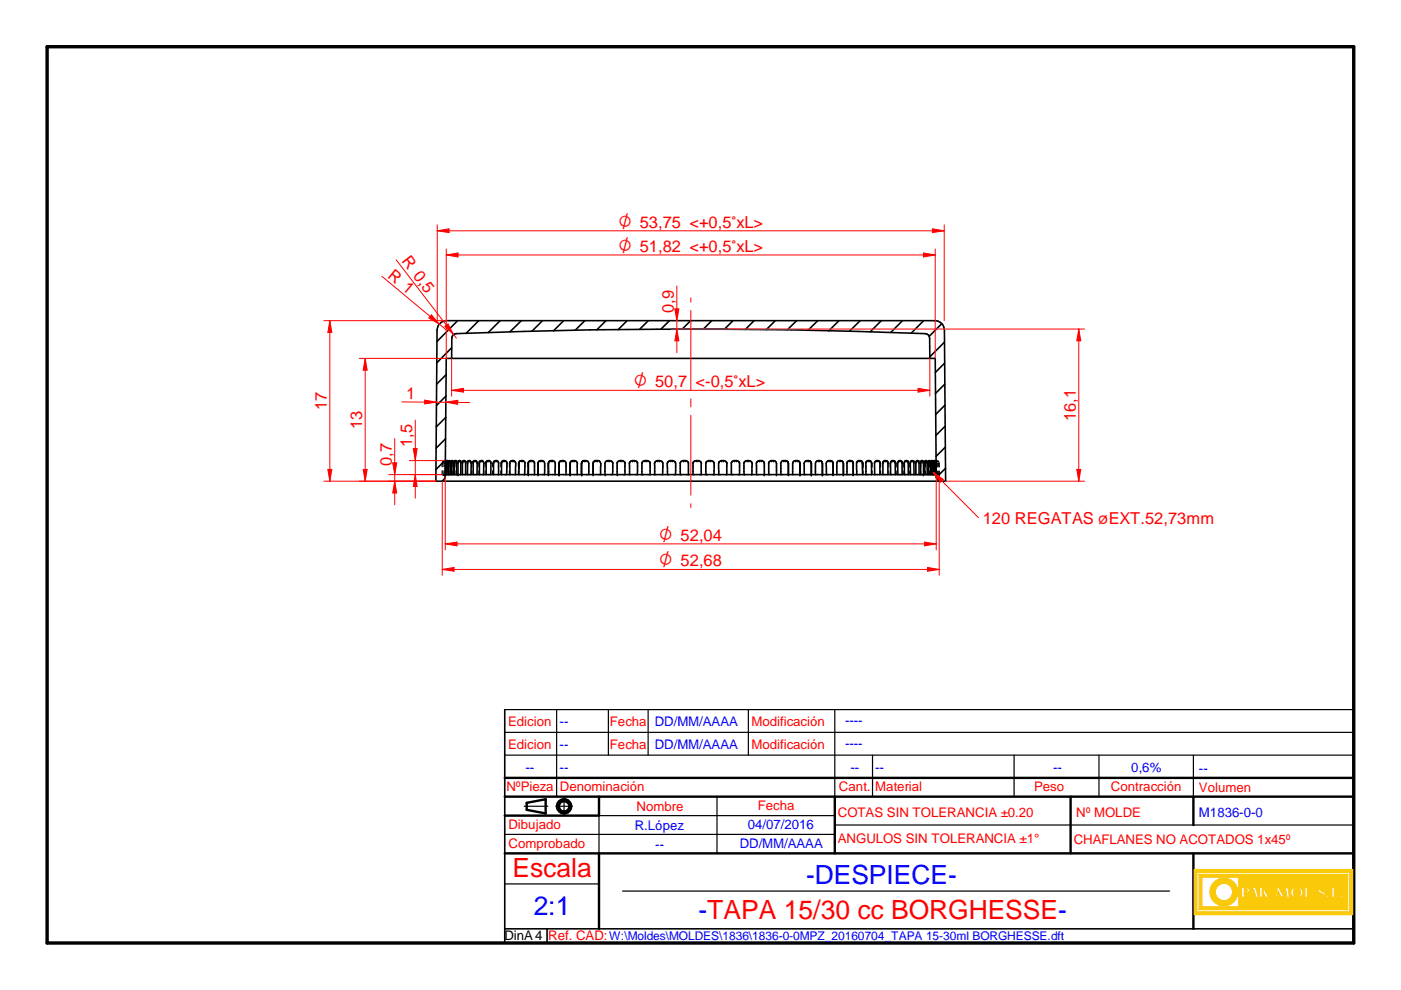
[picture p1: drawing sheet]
<svg xmlns="http://www.w3.org/2000/svg" width="297mm" height="210mm" viewBox="0 0 297 210" stroke-linecap="round" stroke-linejoin="round" font-family="sans-serif">
<path d="M10 9.9h277v190h-277z" fill="none" stroke="#000" stroke-width=".72"/>
<g fill="none" stroke="#000" stroke-width=".51">
<path d="M107 172.9h20M107 164.9h180M107 168.9h180M111.7 170.2v1.5M115.7 169.5v3M227 168.9v12M107 180.9h180M253 180.9v16"/>
<circle cx="119.6" cy="171" r="1.51"/>
<circle cx="119.6" cy="171" r="1.13"/>
</g>
<path d="M107 150.5v49.4h180v-49.4M107 196.9h180M116 196.9v3" fill="none" stroke="#000" stroke-width=".34"/>
<g fill="none" stroke="#000" stroke-width=".25">
<path d="M118 150.5v18.4M107 176.9h70M111.2 170.9h5M117.9 170.9h3.4M119.6 169.2v3.5M127 172.9v8M152 168.9v12M185 160.1v8.8M215 160.1v8.8M233 160.1v8.8M253 160.1v8.8M107 187.4h20"/>
<path d="M132 188.9h116"/>
</g>
<g fill="#faca0a">
<path d="M253.2 184.4v9.5h33.6v-9.5zM253.7 184.9h32.5v8.5h-32.5z" fill-rule="evenodd"/>
<path d="M254.3 185.4v7.4h31.4v-7.4zM281.1 190a.3 .3 0 0 1 .6 0 .3 .3 0 0 1-.6 0zM282.3 188.1h.7v2h.9v.2h-1.6zM284.1 190a.3 .3 0 0 1 .6 0 .3 .3 0 0 1-.6 0zM254.8 185.9h7.9v6.4h-7.9zM263.2 188.1h1.2a.67 .67 0 0 1 .6 .8 .67 .67 0 0 1-.8 .5h-.3v.9h-.7zM265.6 188.1h.6l.7 2.2h-.7l-.1-.5h-.7l-.1 .5h-.3zM267 188.1h.7v1l.8-1h.3l-.6 .7 .8 1.5h-.7l-.5-1-.1 .1v.9h-.7zM269.2 189h.8v.3h-.8zM270.8 188.1h.3l.8 1.5 .9-1.5h.3l.3 2.2h-.6l-.1-1.4-.8 1.4h-.3l-.6-1.3-.2 1.3h-.4zM273.9 188.4a1.3 1.3 0 0 1 1.8-.2 1.3 1.3 0 0 1 .3 1.8 1.35 1.35 0 0 1-1.6 .3 1.35 1.35 0 0 1-.7-1.5zM276.6 188.1h.6v2h1v.2h-1.6zM279.5 188.3a.77 .77 0 0 1 .8-.3 .77 .77 0 0 1 .6 .7l-.3 .1a.39 .39 0 0 0-.3-.6 .39 .39 0 0 0-.4 .4l.1 .1a.98 .98 0 0 1 .9 1.3 .81 .81 0 0 1-.9 .4 .81 .81 0 0 1-.6-.8l.3-.1v.4l.2 .2a.39 .39 0 0 0 .4 0 .39 .39 0 0 0 .2-.4l-.1-.1a.91 .91 0 0 1-.9-1.3z" fill-rule="evenodd"/>
</g>
<path d="M263.2 188.1h1.2a.67 .67 0 0 1 .6 .8 .67 .67 0 0 1-.8 .5h-.3v.9h-.7zM265.6 188.1h.6l.7 2.2h-.7l-.1-.5h-.7l-.1 .5h-.3zM267 188.1h.7v1l.8-1h.3l-.6 .7 .8 1.5h-.7l-.5-1-.1 .1v.9h-.7zM270.8 188.1h.3l.8 1.5 .9-1.5h.3l.3 2.2h-.6l-.1-1.4-.8 1.4h-.3l-.6-1.3-.2 1.3h-.4zM273.9 188.4a1.3 1.3 0 0 1 1.8-.2 1.3 1.3 0 0 1 .3 1.8 1.35 1.35 0 0 1-1.6 .3 1.35 1.35 0 0 1-.7-1.5zM280.2 188l-.5 .2-.3 .5" fill="none" stroke="#faca0a" stroke-width=".34"/>
<circle cx="280.2" cy="188" r=".17" fill="#faca0a"/>
<path d="M280.2 188l.5 .2 .2 .4-.3 .2-.1-.5h-.5l-.1 .3 .3 .2" fill="none" stroke="#faca0a" stroke-width=".34"/>
<circle cx="280.2" cy="188.8" r=".17" fill="#faca0a"/>
<path d="M280.2 188.8a.77 .77 0 0 1 .7 .5 .77 .77 0 0 1-.1 .8" fill="none" stroke="#faca0a" stroke-width=".34"/>
<circle cx="280.8" cy="190.2" r=".17" fill="#faca0a"/>
<path d="M279.7 189.7v-.2l-.3 .1a.81 .81 0 0 0 .5 .7 .81 .81 0 0 0 .9-.1" fill="none" stroke="#faca0a" stroke-width=".34"/>
<circle cx="279.7" cy="189.7" r=".17" fill="#faca0a"/>
<path d="M279.7 189.7l.1 .3 .3 .2" fill="none" stroke="#faca0a" stroke-width=".34"/>
<circle cx="280.2" cy="190.2" r=".17" fill="#faca0a"/>
<path d="M280.5 189.9l-.3 .3" fill="none" stroke="#faca0a" stroke-width=".34"/>
<circle cx="280.5" cy="189.9" r=".17" fill="#faca0a"/>
<path d="M279.4 188.7a1.43 1.43 0 0 0 1.1 1v.2" fill="none" stroke="#faca0a" stroke-width=".34"/>
<path d="M257.3 187.2a2.89 2.89 0 0 1 3.1-.8 2.89 2.89 0 0 1 2 2.6h-1a1.91 1.91 0 0 0-2.9-1.5 1.91 1.91 0 0 0 0 3.3 1.91 1.91 0 0 0 2.9-1.5h1a2.89 2.89 0 0 1-4 2.5 2.89 2.89 0 0 1-1.1-4.6z" fill-rule="evenodd" fill="#faca0a"/>
<path d="M257.3 187.2a2.89 2.89 0 0 1 3.1-.8 2.89 2.89 0 0 1 2 2.6h-1a1.91 1.91 0 0 0-2.9-1.5 1.91 1.91 0 0 0 0 3.3 1.91 1.91 0 0 0 2.9-1.5h1a2.89 2.89 0 0 1-4 2.5 2.89 2.89 0 0 1-1.1-4.6z" fill="none" stroke="#faca0a" stroke-width=".34"/>
<path d="M263.9 188.3a.45 .45 0 0 1 .5 .4 .45 .45 0 0 1-.5 .5z" fill-rule="evenodd" fill="#faca0a"/>
<path d="M263.9 188.3l.3 .1 .2 .3-.1 .4-.3 .1h-.1z" fill="none" stroke="#faca0a" stroke-width=".34"/>
<path d="M265.7 188.6l.3 1h-.5z" fill="#faca0a"/>
<path d="M265.7 188.6l.3 1h-.5z" fill="none" stroke="#faca0a" stroke-width=".34"/>
<path d="M274.4 188.6l.3-.3a.91 .91 0 0 1 1 .6 .91 .91 0 0 1-.3 1.1l-.3 .2a.96 .96 0 0 1-.7-1.6z" fill-rule="evenodd" fill="#faca0a"/>
<g fill="none" stroke="#faca0a" stroke-width=".34">
<path d="M253.2 184.4h33.6v9.5h-33.6zM253.7 184.9h32.5v8.5h-32.5zM254.3 185.4h31.4v7.4h-31.4zM254.8 185.9h7.9v6.4h-7.9zM269.2 189h.8v.3h-.8zM274.4 188.6l.3-.3a.91 .91 0 0 1 1 .6 .91 .91 0 0 1-.3 1.1l-.3 .2a.96 .96 0 0 1-.7-1.6zM276.6 188.1h.6v2h1v.2h-1.6zM282.3 188.1h.7v2h.9v.2h-1.6z"/>
<circle cx="281.4" cy="190" r=".3"/>
<circle cx="284.4" cy="190" r=".3"/>
</g>
<path d="M107 155.3h180M107 150.5h180M129 150.5v9.6M137.4 150.5v9.6M158.7 150.5v9.6M177 150.5v18.4M107 160.1h180M127 172.9h50M177 174.9h110" fill="none" stroke="#000" stroke-width=".25"/>
<path d="M111.7 171.7l4 .8M115.7 169.5l-4 .7M127 168.9v4M177 168.9v12M253 168.9v6M127 180.9v16" fill="none" stroke="#000" stroke-width=".51"/>
<g fill="none" stroke="#000" stroke-width=".34">
<path d="M93 68.8l1.1-.7 .6-.1h103.5a2.03 2.03 0 0 1 2 1.9l.3 32.1h-108.1l.3-32.1zM94.6 79.4l-2 2M95.8 73.7l-3.2 3.2M95.8 76v-4.3a.94 .94 0 0 1 .9-1 1246.6 1246.6 0 0 1 99.8 .1l.3 .2 .3 .7v4.3M97 68l-4.3 4.4M101.5 68l-2.7 2.7M106 68l-2.5 2.5M110.5 68l-2.4 2.4M115 68l-2.2 2.2M119.5 68l-2.2 2.1M124 68l-2 2M128.5 68l-2 1.9"/>
<path d="M133 68l-1.9 1.9M137.5 68l-1.9 1.8M141.9 68l-1.8 1.8M146.4 68l-1.8 1.8M150.9 68l-1.8 1.8M155.4 68l-1.8 1.8M159.9 68l-1.9 1.8M164.4 68l-1.9 1.9M168.9 68l-2 1.9M173.4 68l-2.1 2M177.9 68l-2.2 2.1M182.4 68l-2.3 2.2"/>
<path d="M186.9 68l-2.4 2.4M191.3 68l-2.5 2.5M195.8 68l-2.6 2.7M199.7 68.6l-2.7 2.7M200.2 72.6l-3.1 3M200.3 77l-2 2M94.4 97.5l-2 2.1M94.5 93l-2 2M94.5 88.5l-2 2M94.6 83.9l-2.1 2.1M94.6 97.7l-.1 2.9M94.6 97.7l.1 2.9"/>
<path d="M94.8 97.7l-.1 2.9M95 97.7v2.9M95.2 97.7l-.1 2.9M95.4 97.7l.1 2.9M95.9 97.7h-.1l-.1 .3v2.6M96 97.7l.1 .4v2.5M96.5 97.7l-.2 .3v2.6M96.5 97.7h.1M96.7 97.7l.1 .3v2.6M103.5 97.7l-.4 .4v2.5M103.5 97.7h.3l.3 .4v2.5M112.1 98a.7 .7 0 0 1 .6-.4 .7 .7 0 0 1 .6 .5v2.5"/>
<path d="M112.1 98l-.1 2.6M112.1 98l-.1 .3M114.1 98.3a.71 .71 0 0 1 .7-.7 .71 .71 0 0 1 .7 .7l-.1 2.3M114.1 98.3v2.3M114.1 98v.3M116.3 99.9l-.1-1.6a.76 .76 0 0 1 .8-.7 .76 .76 0 0 1 .7 .7v2.3M116.5 97.8l-.2 .5v2.3M118.6 98a.79 .79 0 0 1 .8-.3 .79 .79 0 0 1 .6 .6v2.3M118.6 98l-.1 2.6M118.8 97.7l-.2 .3M121 97.9l-.1 2.7M121.2 97.7l-.3 .6v2.3"/>
<path d="M121.5 97.7h-.3M121.5 97.7a.74 .74 0 0 1 .7 .2 .74 .74 0 0 1 .2 .7v2M123.3 98.3v2.3h-29.4a.47 .47 0 0 1 .5 .3 .47 .47 0 0 1-.1 .5l-.5 .6M123.7 97.7l-.3 .2-.1 .4M124.2 97.7a.7 .7 0 0 0-.9 .6M124.2 97.7h.3l.3 .6v2.3M125.8 98l-.1 2.6M125.9 98l-.1 2.6M126.4 97.7a.91 .91 0 0 1 .9 .3 .91 .91 0 0 1 0 1v1.6M126.4 97.7l-.6 .3M126.4 97.7l-.5 .3M129.2 97.7a.7 .7 0 0 0-.9 .6v2.3"/>
<path d="M129.3 97.7l.4 .1 .2 .3v2.5M134.1 97.7l-.4 .1-.3 .5 .1 2.3M134.2 97.7h.5l.5 .4-.1 2.5M139.8 97.7h-.3a.74 .74 0 0 0-.7 .6v2.3M139.9 97.7l.5 .2a2.53 2.53 0 0 1 .1 1.9v.8M142.5 97.7h-.3a.74 .74 0 0 0-.7 .6v2.3M142.6 97.7l.5 .2 .2 .4-.1 2.3M150.3 97.7l-.5 .2-.2 .4 .1 2.3M150.4 97.7h.3a.74 .74 0 0 1 .7 .6v2.3M153 97.7l-.5 .2a2.72 2.72 0 0 0-.1 2v.7M153.1 97.7h.3a.72 .72 0 0 1 .7 .9v2M158.7 97.7h-.5l-.5 .4 .1 2.5"/>
<path d="M158.8 97.7h.2a.9 .9 0 0 1 .4 1.3v1.6M163.6 97.7l-.4 .1-.2 .3v2.5M163.7 97.7a.7 .7 0 0 1 .9 .6v2.3M166.7 97.7l.4 .6v2.3M168.7 97.7l-.6 .3v.3v2.3M168.7 97.7h.3M169 97.7h.3l.3 .6v2.3h29.4a.47 .47 0 0 0-.5 .3 .47 .47 0 0 0 .1 .5l.5 .6M169.2 97.7l.3 .2 .1 .4-.1 2.3h-46.1M171.7 97.7l.3 .6v2.3M171.7 97.7a.88 .88 0 0 0-1.2 .6v2.3M171.9 97.9l.1 2.7M174.2 97.8l.2 .5"/>
<path d="M174.4 98.3a.76 .76 0 0 0-.8-.7 .76 .76 0 0 0-.7 .7v2.3M174.4 98.3v2.3M176.4 97.8l.2 .5v2.3l.1-2.3a.76 .76 0 0 0-.8-.7 .76 .76 0 0 0-.7 .7v2.3M189.4 97.7h-.3l-.3 .4v2.5M189.4 97.7l.4 .4v2.5M196.2 97.7l-.1 .3v2.6M196.3 97.7h.1M196.4 97.7l.2 .3v2.6M196.9 97.7l-.1 .4v2.5M197 97.7h.1l.1 .3v2.6M197.5 97.7l-.1 2.9M197.7 97.7l.1 2.9"/>
<path d="M197.9 97.7v2.9M198.1 97.7l.1 2.9M198.3 97.7l-.1 2.9M198.3 97.7l.1 2.9M200.3 81.4l-2 2M200.4 85.9l-2 2M200.4 90.3l-2 2M200.4 94.8l-1.9 2M200.5 99.3l-2 1.9M94.4 100.6l.2-24.6h103.7l.2 24.6M97.1 100.6v-2.3a.35 .35 0 0 1 .1-.5 .35 .35 0 0 1 .5 0v2.8M98 100.6v-2.3l.3-.6h.2l.2 .3v2.6"/>
<path d="M99.1 100.6v-2.6a.41 .41 0 0 1 .6-.3 .41 .41 0 0 1 .2 .6v2.3M100.3 100.6v-2.5a.44 .44 0 0 1 .5-.4 .44 .44 0 0 1 .4 .6l-.1 2.3M101.6 100.6v-2.5a.47 .47 0 0 1 .6-.4 .47 .47 0 0 1 .4 .6l-.1 2.3M104.6 100.6v-2.5a.55 .55 0 0 1 .5-.4 .55 .55 0 0 1 .6 .3v2.6M106.3 100.6v-2.5a.58 .58 0 0 1 .6-.5 .58 .58 0 0 1 .6 .5l-.1 2.5M108.1 100.6v-2.5a.62 .62 0 0 1 .7-.4 .62 .62 0 0 1 .5 .6v2.3M110 100.6v-2.5a.66 .66 0 0 1 .7-.4 .66 .66 0 0 1 .6 .4l-.1 2.5M130.8 100.6v-2.5a.87 .87 0 0 1 1.1-.4 .87 .87 0 0 1 .6 .9v2M136.1 100.6v-2.3a.96 .96 0 0 1 .8-.7 .96 .96 0 0 1 .9 .5v2.5M144.2 100.6v-2.5a1.02 1.02 0 0 1 1.8 0v2.5M146.9 100.6v-2.5a1 1 0 0 1 1.8 .2v2.3M155.1 100.6v-2.5a1.02 1.02 0 0 1 1.7 0v2.5"/>
<path d="M160.4 100.6v-1.8a.89 .89 0 0 1 .5-1.1 .89 .89 0 0 1 1.1 .4v2.5M165.6 100.6l-.1-2.3a.87 .87 0 0 1 .8-.6 .87 .87 0 0 1 .9 .6v2.3M177.5 100.6l-.1-2.3a.71 .71 0 0 1 .7-.7 .71 .71 0 0 1 .7 .7v2.3M179.6 100.6v-2.5a.69 .69 0 0 1 .6-.5 .69 .69 0 0 1 .7 .5v2.5M181.6 100.6v-2.5a.66 .66 0 0 1 .6-.4 .66 .66 0 0 1 .7 .4v2.5M183.6 100.6v-2.3a.62 .62 0 0 1 .5-.7 .62 .62 0 0 1 .7 .5v2.5M185.5 100.6l-.1-2.3a.58 .58 0 0 1 .5-.6 .58 .58 0 0 1 .7 .4v2.5M187.2 100.6v-2.6a.55 .55 0 0 1 .6-.3 .55 .55 0 0 1 .5 .4v2.5M190.4 100.6l-.1-2.3a.47 .47 0 0 1 .4-.6 .47 .47 0 0 1 .6 .4v2.5M191.8 100.6l-.1-2.3a.44 .44 0 0 1 .4-.6 .44 .44 0 0 1 .5 .4v2.5M193 100.6v-2.3a.4 .4 0 0 1 .2-.6 .4 .4 0 0 1 .6 .3v2.6M194.2 100.6v-2.6l.2-.3h.3l.2 .6v2.3"/>
<path d="M195.2 100.6l.1-2.8a.28 .28 0 0 1 .4-.1 .28 .28 0 0 1 0 .4l.1 2.5"/>
</g>
<g fill="#000">
<circle cx="94.4" cy="97.7" r=".17"/>
<circle cx="94.6" cy="97.7" r=".17"/>
<circle cx="94.8" cy="97.7" r=".17"/>
<circle cx="94.9" cy="97.7" r=".17"/>
<circle cx="95.2" cy="97.7" r=".17"/>
<circle cx="95.3" cy="97.7" r=".17"/>
<circle cx="95.8" cy="97.7" r=".17"/>
<circle cx="95.9" cy="97.7" r=".17"/>
<circle cx="96.5" cy="97.7" r=".17"/>
<circle cx="96.6" cy="97.7" r=".17"/>
<circle cx="97.4" cy="97.7" r=".17"/>
<circle cx="97.5" cy="97.7" r=".17"/>
<circle cx="98.3" cy="97.7" r=".17"/>
<circle cx="98.5" cy="97.7" r=".17"/>
<circle cx="99.4" cy="97.7" r=".17"/>
<circle cx="99.6" cy="97.7" r=".17"/>
<circle cx="100.7" cy="97.7" r=".17"/>
<circle cx="100.8" cy="97.7" r=".17"/>
<circle cx="102" cy="97.7" r=".17"/>
<circle cx="102.2" cy="97.7" r=".17"/>
<circle cx="103.5" cy="97.7" r=".17"/>
<circle cx="103.7" cy="97.7" r=".17"/>
<circle cx="105.1" cy="97.7" r=".17"/>
<circle cx="105.3" cy="97.7" r=".17"/>
<circle cx="106.8" cy="97.7" r=".17"/>
<circle cx="107" cy="97.7" r=".17"/>
<circle cx="108.6" cy="97.7" r=".17"/>
<circle cx="108.8" cy="97.7" r=".17"/>
<circle cx="110" cy="98.3" r=".17"/>
<circle cx="110.5" cy="97.7" r=".17"/>
<circle cx="110.8" cy="97.7" r=".17"/>
<circle cx="112.5" cy="97.7" r=".17"/>
<circle cx="112.8" cy="97.7" r=".17"/>
<circle cx="114.6" cy="97.7" r=".17"/>
<circle cx="114.9" cy="97.7" r=".17"/>
<circle cx="116.8" cy="97.7" r=".17"/>
<circle cx="117.1" cy="97.7" r=".17"/>
<circle cx="119.1" cy="97.7" r=".17"/>
<circle cx="119.4" cy="97.7" r=".17"/>
<circle cx="121.5" cy="97.7" r=".17"/>
<circle cx="121.8" cy="97.7" r=".17"/>
<circle cx="123.9" cy="97.7" r=".17"/>
<circle cx="124.2" cy="97.7" r=".17"/>
<circle cx="126.4" cy="97.7" r=".17"/>
<circle cx="126.7" cy="97.7" r=".17"/>
<circle cx="128.9" cy="97.7" r=".17"/>
<circle cx="129.2" cy="97.7" r=".17"/>
<circle cx="131.5" cy="97.7" r=".17"/>
<circle cx="131.9" cy="97.7" r=".17"/>
<circle cx="134.1" cy="97.7" r=".17"/>
<circle cx="134.5" cy="97.7" r=".17"/>
<circle cx="136.8" cy="97.7" r=".17"/>
<circle cx="137.2" cy="97.7" r=".17"/>
<circle cx="139.5" cy="97.7" r=".17"/>
<circle cx="139.8" cy="97.7" r=".17"/>
<circle cx="142.2" cy="97.7" r=".17"/>
<circle cx="142.5" cy="97.7" r=".17"/>
<circle cx="144.9" cy="97.7" r=".17"/>
<circle cx="145.3" cy="97.7" r=".17"/>
<circle cx="147.6" cy="97.7" r=".17"/>
<circle cx="148" cy="97.7" r=".17"/>
<circle cx="150.3" cy="97.7" r=".17"/>
<circle cx="150.7" cy="97.7" r=".17"/>
<circle cx="153" cy="97.7" r=".17"/>
<circle cx="153.4" cy="97.7" r=".17"/>
<circle cx="155.7" cy="97.7" r=".17"/>
<circle cx="156.1" cy="97.7" r=".17"/>
<circle cx="158.4" cy="97.7" r=".17"/>
<circle cx="158.7" cy="97.7" r=".17"/>
<circle cx="161" cy="97.7" r=".17"/>
<circle cx="161.4" cy="97.7" r=".17"/>
<circle cx="163.6" cy="97.7" r=".17"/>
<circle cx="164" cy="97.7" r=".17"/>
<circle cx="166.2" cy="97.7" r=".17"/>
<circle cx="166.5" cy="97.7" r=".17"/>
<circle cx="168.7" cy="97.7" r=".17"/>
<circle cx="169" cy="97.7" r=".17"/>
<circle cx="171.1" cy="97.7" r=".17"/>
<circle cx="171.4" cy="97.7" r=".17"/>
<circle cx="173.5" cy="97.7" r=".17"/>
<circle cx="173.8" cy="97.7" r=".17"/>
<circle cx="175.8" cy="97.7" r=".17"/>
<circle cx="176.1" cy="97.7" r=".17"/>
<circle cx="178" cy="97.7" r=".17"/>
<circle cx="178.3" cy="97.7" r=".17"/>
<circle cx="180.1" cy="97.7" r=".17"/>
<circle cx="180.4" cy="97.7" r=".17"/>
<circle cx="180.8" cy="98" r=".17"/>
<circle cx="182.1" cy="97.7" r=".17"/>
<circle cx="182.4" cy="97.7" r=".17"/>
<circle cx="182.9" cy="98.3" r=".17"/>
<circle cx="184.1" cy="97.7" r=".17"/>
<circle cx="184.3" cy="97.7" r=".17"/>
<circle cx="185.9" cy="97.7" r=".17"/>
<circle cx="186.1" cy="97.7" r=".17"/>
<circle cx="187.6" cy="97.7" r=".17"/>
<circle cx="187.8" cy="97.7" r=".17"/>
<circle cx="189.2" cy="97.7" r=".17"/>
<circle cx="189.4" cy="97.7" r=".17"/>
<circle cx="190.7" cy="97.7" r=".17"/>
<circle cx="190.9" cy="97.7" r=".17"/>
<circle cx="192.1" cy="97.7" r=".17"/>
<circle cx="192.2" cy="97.7" r=".17"/>
<circle cx="193.3" cy="97.7" r=".17"/>
<circle cx="193.5" cy="97.7" r=".17"/>
<circle cx="194.4" cy="97.7" r=".17"/>
<circle cx="194.6" cy="97.7" r=".17"/>
<circle cx="195.4" cy="97.7" r=".17"/>
<circle cx="195.5" cy="97.7" r=".17"/>
<circle cx="196.2" cy="97.7" r=".17"/>
<circle cx="196.3" cy="97.7" r=".17"/>
<circle cx="196.4" cy="97.7" r=".17"/>
<circle cx="196.9" cy="97.7" r=".17"/>
<circle cx="197" cy="97.7" r=".17"/>
<circle cx="197.1" cy="97.7" r=".17"/>
<circle cx="197.5" cy="97.7" r=".17"/>
<circle cx="197.6" cy="97.7" r=".17"/>
<circle cx="197.9" cy="97.7" r=".17"/>
<circle cx="198" cy="97.7" r=".17"/>
<circle cx="198.3" cy="97.7" r=".17"/>
<circle cx="198.5" cy="97.7" r=".17"/>
<circle cx="94.4" cy="100.6" r=".17"/>
<circle cx="97.1" cy="100.6" r=".17"/>
<circle cx="112" cy="100.6" r=".17"/>
<circle cx="114.1" cy="100.6" r=".17"/>
<circle cx="116.3" cy="100.6" r=".17"/>
<circle cx="118.5" cy="100.6" r=".17"/>
<circle cx="120.9" cy="100.6" r=".17"/>
<circle cx="123.3" cy="100.6" r=".17"/>
<circle cx="123.4" cy="100.6" r=".17"/>
<circle cx="125.8" cy="100.6" r=".17"/>
<circle cx="128.3" cy="100.6" r=".17"/>
<circle cx="130.9" cy="100.6" r=".17"/>
<circle cx="162" cy="100.6" r=".17"/>
<circle cx="164.6" cy="100.6" r=".17"/>
<circle cx="167.2" cy="100.6" r=".17"/>
<circle cx="169.6" cy="100.6" r=".17"/>
<circle cx="172" cy="100.6" r=".17"/>
<circle cx="174.4" cy="100.6" r=".17"/>
<circle cx="176.6" cy="100.6" r=".17"/>
<circle cx="178.8" cy="100.6" r=".17"/>
<circle cx="180.9" cy="100.6" r=".17"/>
<circle cx="195.7" cy="100.6" r=".17"/>
<circle cx="198.5" cy="100.6" r=".17"/>
</g>
<g fill="none" stroke="#000" stroke-width=".21">
<path d="M93.7 99.8l.1 .8M93.8 98.1l-.1 .9M93.8 98h.1M93.9 98.1v.9M93.9 99.8v.8M94 97.7l-.2 .3M94.1 99.8v.8M94.2 98.1l-.1 .9M94.2 97.7l-.2 .3M94.2 97.7h.4M94.5 97.7l-.3 .3M94.6 98.1v.9"/>
<path d="M94.6 99.8v.8M94.7 97.7h.2M94.9 97.7l-.2 .3M95.1 97.7h.2M95.2 99.8v.8M95.2 98.1v.9M95.5 97.7l-.3 .3M95.6 97.7h.2M95.9 98.1v.9M95.9 99.8v.8M96.2 97.7l-.3 .3M96.3 97.7h.2"/>
<path d="M96.5 97.7h.1M96.7 99.8v.8M96.7 98.1v.9M97 97.7l-.2 .3M97.2 97.7h.2M97.7 99.8v.8M97.7 98.1v.9M98 97.7l-.3 .3M98.2 97.7h.1M98.8 99.8v.8M98.8 98.1v.9M99.1 97.7l-.3 .3"/>
<path d="M99.3 97.7h.1M99.4 97.7h.1M100 98.1v.9M100 99.8v.8M100.1 98h.1M100.3 97.7l-.2 .3M100.5 97.7h.1M100.6 97.7h.1M101.4 98.1v.9M101.4 99.8v.8M101.7 97.7l-.2 .3M101.9 97.7h.1"/>
<path d="M102 97.7h.1M102.9 99.8v.8M102.9 98.1v.9M103 98h.1M103.2 97.7l-.2 .3M103.3 97.7h.2M103.5 97.7h.1M104.4 99.8v.8M104.5 98.1l-.1 .9M104.8 97.7l-.3 .3M104.9 97.7h.2M105.1 97.7h.1"/>
<path d="M106.2 98.2v.8M106.2 99.8v.8M106.3 98h.1M106.5 97.7l-.2 .3M106.6 97.7h.2M106.8 97.7h.1M108 99.8v.8M108 98.1v.9M108.1 98h.1M108.3 97.7l-.2 .3M108.5 97.7h.1M108.6 97.7h.1"/>
<path d="M109.9 99.8v.8M109.9 98.1v.9M110.2 97.7l-.2 .3M110.4 97.7h.1M110.5 97.7h.1M111.9 99.8v.8M112 98.2l-.1 .8M112 98h.1M112.2 97.7l-.2 .3M112.4 97.7h.1M112.5 97.7h.1M114 99.8v.8"/>
<path d="M114.1 98.1l-.1 .9M114.2 97.9v.1M114.3 97.7l-.2 .3M114.5 97.7h.1M114.6 97.7h.1M116.2 99.8v.8M116.3 98.1l-.1 .9M116.3 98h.1M116.5 97.7l-.2 .3M116.7 97.7h.1M116.8 97.7h.1M118.5 98.1h.1"/>
<path d="M118.5 98.2v.8M118.5 99.8v.8M118.7 97.9l-.1 .1M118.9 97.7l-.1 .1M119 97.7h.1M119.1 97.7h.1M120.9 99.8v.8M120.9 98.1v.9M121 97.9v.1M121.2 97.7h-.1M121.5 97.7h.1M123.3 98.1v.9"/>
<path d="M123.3 99.8v.8M123.4 97.9v.1M123.4 97.9h.1M123.6 97.7h.1M123.7 97.7h.1M123.9 97.7h.1M169 97.7h.2M169.3 97.7l.2 .3M169.6 98.1v.9M169.6 99.9v.7M171.4 97.7h.1M171.7 97.7h.1"/>
<path d="M171.8 97.8l.1 .1M172 98h.1M172 98v.1M172 98.3h.1M172 98.3v.7M172 99.9v.7M173.8 97.7h.1M174 97.7l.1 .1M174.1 97.7l.1 .1M174.3 97.9h.1M174.4 98.3h.1M174.4 98.3v.7"/>
<path d="M174.4 99.9v.7M176.1 97.7h.1M176.4 97.7l.2 .3M176.6 98.1l.1 .9M176.7 99.9v.7M178.3 97.7h.1M178.6 97.7l.2 .3M178.7 97.9v.1M178.8 98.1v.2M178.8 98.1l.1 .2M178.9 98.3v.7M178.9 99.9v.7"/>
<path d="M180.4 97.7h.1M180.7 97.7l.2 .3M180.8 98h.1M180.9 98.2v.1M180.9 98.1l.1 .9M181 99.9v.7M182.4 97.7h.1M182.7 97.7l.2 .3M183 98.1v.9M183 99.9v.7M184.3 97.7h.1M184.6 97.7l.2 .3"/>
<path d="M184.9 98.1v.9M184.9 99.9v.7M186.1 97.7h.1M186.1 97.7h.2M186.4 97.7l.2 .3M186.7 98.1v.9M186.7 99.9v.7M187.8 97.7h.1M187.8 97.7h.2M188.1 97.7l.3 .3M188.4 98.1l.1 .9M188.5 99.9v.7"/>
<path d="M189.4 97.7h.1M189.4 97.7h.2M189.7 97.7l.2 .3M190 98.1v.9M190 99.9v.7M190.9 97.7h.1M191.2 97.7l.2 .3M191.5 98.1v.9M191.5 99.9v.7M192.2 97.7h.1M192.3 97.7h.1M192.6 97.7l.2 .3"/>
<path d="M192.9 98.1v.9M192.9 99.9v.7M193.5 97.7h.1M193.8 97.7l.3 .3M194.1 98.1v.9M194.1 99.9v.7M194.6 97.7h.1M194.9 97.7l.3 .3M195.2 98.1v.9M195.2 99.9v.7M195.5 97.7h.2M195.9 97.7l.2 .3"/>
<path d="M196.2 98.1v.9M196.2 99.9v.7M196.4 97.7h.1M196.4 97.7h.2M196.7 97.7l.3 .3M197 98.1l.1 .9M197.1 97.7h.2M197.1 99.9v.7M197.4 97.7l.3 .3M197.6 97.7h.2M197.7 98.1v.9M197.7 99.9v.7"/>
<path d="M198 97.7l.2 .3M198 97.7h.2M198.3 98.1v.9M198.3 97.7h.4l.2 .3M198.3 99.9v.7M198.5 97.7l.2 .3M198.7 98.1l.1 .9M198.8 99.9v.7M198.9 97.7h.1M198.9 97.7l.2 .3M199 98.1v.9M199 99.9v.7"/>
<path d="M199.1 98.1l.1 .9M199.2 99.9v.7M93.9 100.6h.1M199 100.6h.1M199.2 100.6h.1"/>
</g>
<path d="M92.7 48.9l2.5-.4v.8zM146.5 63.2v.9M146.5 65.8v17M146.5 84.6v1.7M146.5 88.1v16.9M146.5 106.8v.8" fill="none" stroke="#f00" stroke-width=".21"/>
<path d="M92.7 48.9l2.5-.4v.8z" fill="#f00"/>
<path d="M197.7 48.5l2.5 .4-2.5 .4z" fill="none" stroke="#f00" stroke-width=".21"/>
<path d="M197.7 48.5l2.5 .4-2.5 .4z" fill="#f00"/>
<path d="M92.7 47.7v20.3M92.7 48.9h107.5M200.2 47.7v20.3M69.9 68l.5 2.5h-.9z" fill="none" stroke="#f00" stroke-width=".21"/>
<path d="M69.9 68l.5 2.5h-.9z" fill="#f00"/>
<path d="M69.5 99.5h.9l-.5 2.5z" fill="none" stroke="#f00" stroke-width=".21"/>
<path d="M69.5 99.5h.9l-.5 2.5z" fill="#f00"/>
<path d="M68.7 68h26M69.9 68v34M77.4 76l.4 2.5h-.8zM68.7 102h23.7" fill="none" stroke="#f00" stroke-width=".21"/>
<path d="M77.4 76l.4 2.5h-.8z" fill="#f00"/>
<path d="M77 99.5h.8l-.4 2.5z" fill="none" stroke="#f00" stroke-width=".21"/>
<path d="M77 99.5h.8l-.4 2.5z" fill="#f00"/>
<path d="M76.2 76h18.4M77.4 76v26M95.8 82.8l2.5-.5v.8zM76.2 102h16.2" fill="none" stroke="#f00" stroke-width=".21"/>
<path d="M95.8 82.8l2.5-.5v.8z" fill="#f00"/>
<path d="M194.6 82.3l2.5 .5-2.5 .3z" fill="none" stroke="#f00" stroke-width=".21"/>
<path d="M194.6 82.3l2.5 .5-2.5 .3z" fill="#f00"/>
<path d="M91.5 66.8l1.6 1.9-2.2-1.3zM95.8 76v8M197.1 76v8M95.8 82.8h101.3" fill="none" stroke="#f00" stroke-width=".21"/>
<path d="M91.5 66.8l1.6 1.9-2.2-1.3z" fill="#f00"/>
<path d="M81 58.6l13.7 11.4M94.3 69.2l.7-.5 1.2 2.3z" fill="none" stroke="#f00" stroke-width=".21"/>
<path d="M94.3 69.2l.7-.5 1.2 2.3z" fill="#f00"/>
<path d="M84 55.1l12.8 16.6M83.7 102l.4 2.5h-.8z" fill="none" stroke="#f00" stroke-width=".21"/>
<path d="M83.7 102l.4 2.5h-.8z" fill="#f00"/>
<path d="M83.3 98.1h.8l-.4 2.5z" fill="none" stroke="#f00" stroke-width=".21"/>
<path d="M83.3 98.1h.8l-.4 2.5z" fill="#f00"/>
<path d="M83.7 93v14M82.4 102h10M82.4 100.6h11.3M93.8 120.7l2.5-.4v.8z" fill="none" stroke="#f00" stroke-width=".21"/>
<path d="M93.8 120.7l2.5-.4v.8z" fill="#f00"/>
<path d="M196.6 120.3l2.5 .4-2.5 .4z" fill="none" stroke="#f00" stroke-width=".21"/>
<path d="M196.6 120.3l2.5 .4-2.5 .4z" fill="#f00"/>
<path d="M93.8 102v20M94.4 115.3l2.5-.4v.8zM199.1 102v20M93.8 120.7h105.3" fill="none" stroke="#f00" stroke-width=".21"/>
<path d="M94.4 115.3l2.5-.4v.8z" fill="#f00"/>
<path d="M196 114.9l2.5 .4-2.5 .4z" fill="none" stroke="#f00" stroke-width=".21"/>
<path d="M196 114.9l2.5 .4-2.5 .4z" fill="#f00"/>
<path d="M228.3 99.5h.8l-.4 2.5zM94.4 101.1v15.5M94.4 115.3h104.1M198.5 101.1v15.5" fill="none" stroke="#f00" stroke-width=".21"/>
<path d="M228.3 99.5h.8l-.4 2.5z" fill="#f00"/>
<path d="M228.7 69.8l.4 2.5h-.8z" fill="none" stroke="#f00" stroke-width=".21"/>
<path d="M228.7 69.8l.4 2.5h-.8z" fill="#f00"/>
<path d="M94.6 54.1l2.5-.5v.9zM146.5 69.8h83.5M228.7 69.8v32.2M200.5 102h29.5" fill="none" stroke="#f00" stroke-width=".21"/>
<path d="M94.6 54.1l2.5-.5v.9z" fill="#f00"/>
<path d="M195.8 53.6l2.5 .5-2.5 .4z" fill="none" stroke="#f00" stroke-width=".21"/>
<path d="M195.8 53.6l2.5 .5-2.5 .4z" fill="#f00"/>
<path d="M94.6 52.8v23.2M94.6 54.1h103.7M198.3 52.8v23.2M88 100.6l.4 2.5h-.8z" fill="none" stroke="#f00" stroke-width=".21"/>
<path d="M88 100.6l.4 2.5h-.8z" fill="#f00"/>
<path d="M87.6 95.1h.8l-.4 2.6z" fill="none" stroke="#f00" stroke-width=".21"/>
<path d="M87.6 95.1h.8l-.4 2.6z" fill="#f00"/>
<path d="M86.8 97.7h7.5M88 89.1v16.5M90 84.8l2.5 .5-2.5 .3zM86.8 100.6h6.9" fill="none" stroke="#f00" stroke-width=".21"/>
<path d="M90 84.8l2.5 .5-2.5 .3z" fill="#f00"/>
<path d="M94.5 85.3l2.6-.4-.1 .8z" fill="none" stroke="#f00" stroke-width=".21"/>
<path d="M94.5 85.3l2.6-.4-.1 .8z" fill="#f00"/>
<path d="M143.1 65.5h.8l-.4 2.5zM85.2 85.2l14.4 .1" fill="none" stroke="#f00" stroke-width=".21"/>
<path d="M143.1 65.5h.8l-.4 2.5z" fill="#f00"/>
<path d="M143.5 69.8l.4 2.5h-.8z" fill="none" stroke="#f00" stroke-width=".21"/>
<path d="M143.5 69.8l.4 2.5h-.8z" fill="#f00"/>
<path d="M142.2 69.8h4.3M143.5 60.6v14.2M197.9 100.2l9.6 9.6" fill="none" stroke="#f00" stroke-width=".21"/>
<path d="M197.9 100.2l2.1 1.4-.6 .6z" fill="#f00"/>
<path d="M197.9 100.2l2.1 1.4-.6 .6z" fill="none" stroke="#f00" stroke-width=".21"/>
<text font-size="5.6" fill="#f00" x="108.7" y="186">Escala</text>
<g font-size="5.6" fill="#00f">
<text x="170.9" y="187.3">-DESPIECE-</text>
<text x="113.2" y="194.1">2:1</text>
<text x="148.1" y="194.9">-TAPA 15/30 cc BORGHESSE-</text>
</g>
<g font-size="3.9" fill="#f00">
<text x="131.1" y="48.3">O 53,75 &lt;+0,5vxL&gt;</text>
<text x="131.1" y="53.4">O 51,82 &lt;+0,5vxL&gt;</text>
<text x="134.4" y="82.1">O 50,7</text>
<text x="139.8" y="114.7">O 52,04</text>
<text x="139.8" y="120.1">O 52,68</text>
</g>
<g font-size="3.5" fill="#f00">
<text x="82" y="58.6" transform="rotate(40 82 58.6)">R 1</text>
<text x="85" y="55.4" transform="rotate(53 85 55.4)">R 0,5</text>
<text x="142.9" y="66.4" transform="rotate(-90 142.9 66.4)">0,9</text>
<text x="147.5" y="82.1">&lt;-0,5vxL&gt;</text>
<text x="69.3" y="87" transform="rotate(-90 69.3 87)">17</text>
<text x="86.1" y="84.6" transform="rotate(1 86.1 84.6)">1</text>
<text x="228.1" y="89.3" transform="rotate(-90 228.1 89.3)">16,1</text>
<text x="76.8" y="90.9" transform="rotate(-90 76.8 90.9)">13</text>
<text x="87.4" y="94.8" transform="rotate(-90 87.4 94.8)">1,5</text>
<text x="83.1" y="98.8" transform="rotate(-90 83.1 98.8)">0,7</text>
<text x="208.4" y="111">120 REGATAS øEXT.52,73mm</text>
</g>
<g font-size="2.8" fill="#f00">
<text x="107.7" y="154">Edicion</text>
<text x="129.3" y="154">Fecha</text>
<text x="159.3" y="153.9">Modificación</text>
<text x="107.7" y="158.8">Edicion</text>
<text x="129.3" y="158.8">Fecha</text>
<text x="159.3" y="158.7">Modificación</text>
<text x="107.4" y="167.6">NºPieza</text>
<text x="118.7" y="167.6">Denominación</text>
<text x="177.9" y="167.6">Cant.</text>
<text x="185.6" y="167.6">Material</text>
<text x="219.2" y="167.6">Peso</text>
<text x="235.5" y="167.6">Contracción</text>
<text x="254.2" y="167.9">Volumen</text>
<text x="135" y="172">Nombre</text>
<text x="160.7" y="171.7">Fecha</text>
<text x="177.6" y="173.2">COTAS SIN TOLERANCIA ±0.20</text>
<text x="228.2" y="173.3">Nº MOLDE</text>
<text x="107.8" y="179.8">Comprobado</text>
<text x="107.8" y="175.9">Dibujado</text>
<text x="177.6" y="178.7">ANGULOS SIN TOLERANCIA ±1°</text>
<text x="227.7" y="178.9">CHAFLANES NO ACOTADOS 1x45º</text>
<text x="116.2" y="199.3">Ref. CAD:W:\Moldes\MOLDES\1836\1836-0-0MPZ_20160704_TAPA 15-30ml BORGHESSE.dft</text>
</g>
<g font-size="2.8" fill="#00f">
<text x="118.7" y="154">--</text>
<text x="138.8" y="154">DD/MM/AAAA</text>
<text x="179.2" y="153.8">----</text>
<text x="118.7" y="158.8">--</text>
<text x="138.8" y="158.8">DD/MM/AAAA</text>
<text x="179.2" y="158.6">----</text>
<text x="111.4" y="163.7">--</text>
<text x="118.7" y="163.7">--</text>
<text x="180.3" y="163.7">--</text>
<text x="185.5" y="163.7">--</text>
<text x="223.3" y="163.7">--</text>
<text x="239.9" y="163.7">0,6%</text>
<text x="254.2" y="163.8">--</text>
<text x="254.2" y="173.2">M1836-0-0</text>
<text x="134.6" y="175.9">R.López</text>
<text x="138.9" y="179.9">--</text>
<text x="156.8" y="179.8">DD/MM/AAAA</text>
<text x="158.5" y="175.8">04/07/2016</text>
</g>
<text font-size="2.8" x="107" y="199.4">DinA4</text>
</svg>
